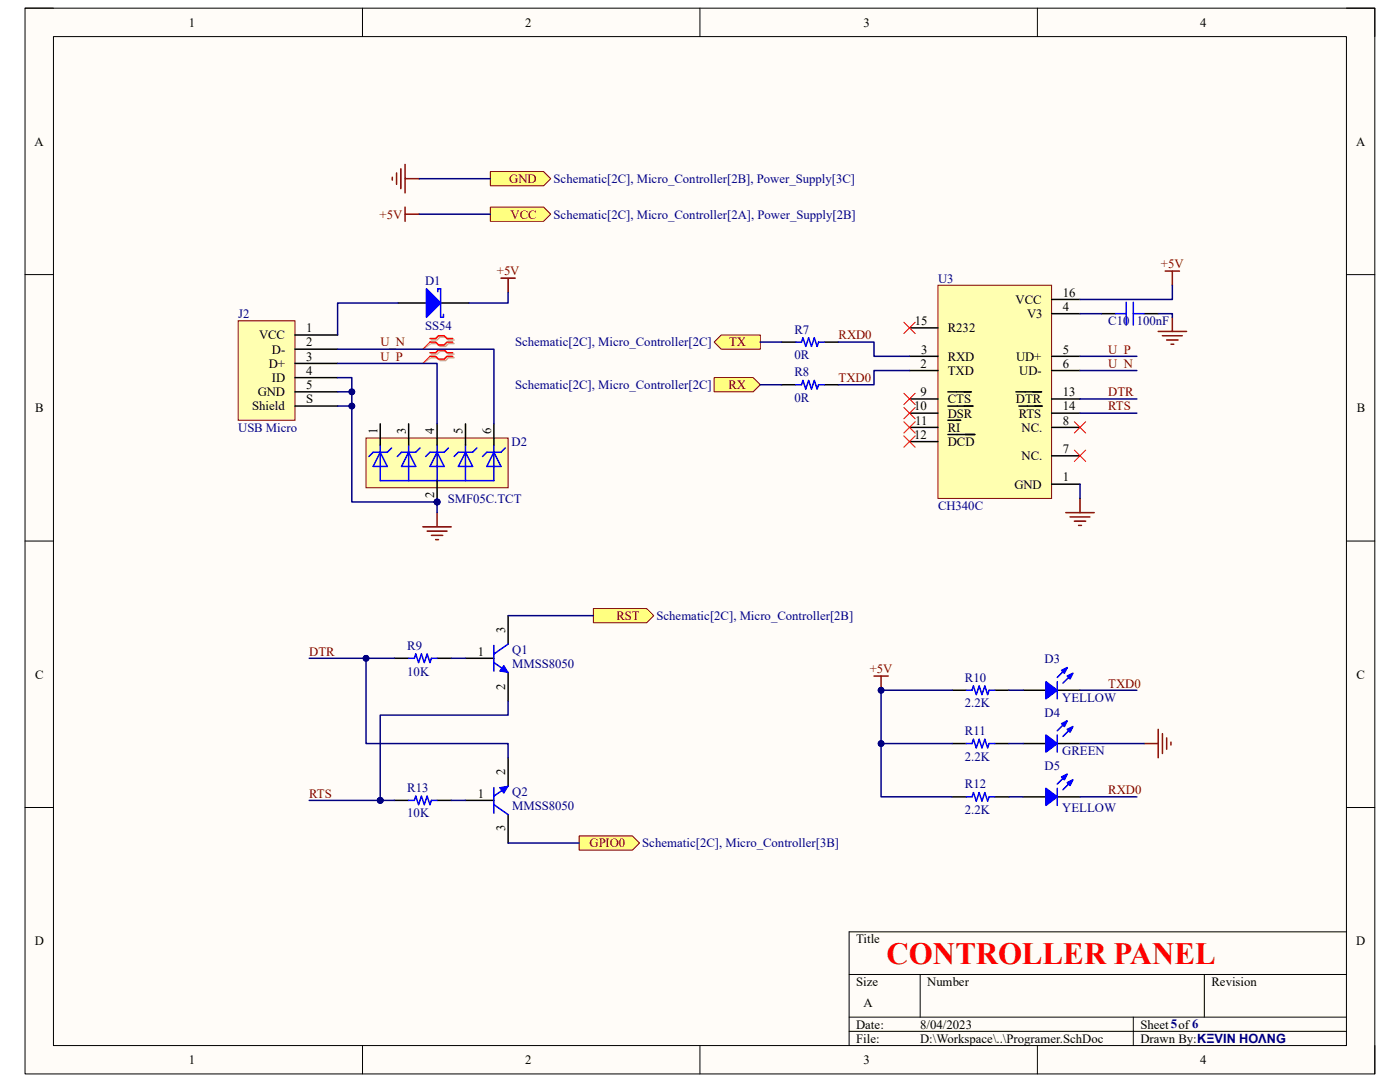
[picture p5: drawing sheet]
<svg xmlns="http://www.w3.org/2000/svg" width="279mm" height="216mm" viewBox="0 0 279 216" stroke-linecap="round" stroke-linejoin="round" font-family="sans-serif">
<path d="M5 1.6h269.4v212.7h-269.4z" fill-rule="evenodd" fill="#fffcf8"/>
<path d="M5 1.6h269.4v212.7h-269.4z" fill="none" stroke="#000" stroke-width=".2"/>
<path d="M10.7 7.3h258v201.3h-258z" fill-rule="evenodd" fill="#fffcf8"/>
<g fill="none" stroke="#000" stroke-width=".2">
<path d="M5 1.6h5.7M10.7 7.3h258v201.3h-258zM72.3 1.6v5.7M139.7 1.6v5.7M207 1.6v5.7M268.7 1.6h5.7v5.7M5 54.8h5.7M268.7 54.8h5.7M5 108h5.7M268.7 108h5.7M5 161.1h5.7M268.7 161.1h5.7"/>
<path d="M169.5 194.4h99.2M183.6 194.4v8.6M240.3 194.4v8.6M268.7 185.9h-99.2v22.7M72.3 208.6v5.7M139.7 208.6v5.7M169.5 203h99.2M169.5 205.8h99.2M207 208.6v5.7M226.2 203v5.6M274.4 208.6v5.7"/>
</g>
<circle cx="87.2" cy="100.2" r=".57" fill="#000080"/>
<circle cx="87.2" cy="100.2" r=".57" fill="none" stroke="#000080" stroke-width=".2"/>
<path d="M73.1 87.4h28.3v9.9h-28.3z" fill-rule="evenodd" fill="#ffffb0"/>
<path d="M73.1 87.4h28.3v9.9h-28.3z" fill="none" stroke="#800000" stroke-width=".2"/>
<g fill="none" stroke="#00f" stroke-width=".3">
<path d="M75.9 90.2l1.4 2.9h-2.8zM75.9 88.8v7.1h22.7v-7.1M78.2 89.4l-.9 .8h-2.8l-.9 .9M81.6 90.2l1.4 2.9h-2.9zM81.6 88.8v7.1M83.8 89.4l-.8 .8h-2.9l-.8 .9M87.2 90.2l1.4 2.9h-2.8zM87.2 88.8v7.1M89.5 89.4l-.9 .8h-2.8l-.8 .9M92.9 90.2l1.4 2.9h-2.8zM92.9 88.8v7.1M95.2 89.4l-.9 .8h-2.8l-.9 .9"/>
<path d="M98.6 90.2l1.4 2.9h-2.9zM100.8 89.4l-.8 .8h-2.9l-.8 .9"/>
</g>
<path d="M75.9 84.6v4.2M87.2 95.9v4.3" fill="none" stroke="#000" stroke-width=".3"/>
<circle cx="87.2" cy="100.2" r=".57" fill="#000080"/>
<circle cx="87.2" cy="100.2" r=".57" fill="none" stroke="#000080" stroke-width=".2"/>
<path d="M81.6 84.6v4.2M87.2 84.6v4.2M92.9 84.6v4.2M98.6 84.6v4.2" fill="none" stroke="#000" stroke-width=".3"/>
<path d="M187.2 56.9h22.7v42.6h-22.7z" fill-rule="evenodd" fill="#ffffb0"/>
<path d="M187.2 56.9h22.7v42.6h-22.7z" fill="none" stroke="#800000" stroke-width=".2"/>
<g fill="none" stroke="#000" stroke-width=".3">
<path d="M209.9 59.8h5.6M181.5 65.4h5.7M181.5 71.1h5.7M181.5 73.9h5.7M181.5 79.6h5.7M189.2 78.2h4.7M202.7 78.2h5.2M209.9 71.1h5.6M209.9 73.9h5.6M209.9 79.6h5.6M209.9 62.6h5.6M181.5 82.4h5.7"/>
<path d="M181.5 85.3h5.7M181.5 88.1h5.7M189.2 81h5M189.2 83.9h2.5M189.2 86.7h5.4M203.3 81h4.7M209.9 82.4h5.6M209.9 85.3h5.6M209.9 91h5.6M209.9 96.6h5.6M92.9 131.4h5.7M101.4 122.8v5.7"/>
<path d="M101.4 134.2v5.7"/>
</g>
<path d="M98.6 132.2l2.8 2M98.6 128.8v5.1M101.4 128.5l-2.8 2" fill="none" stroke="#00f" stroke-width=".3"/>
<path d="M100.6 132.8l.8 1.4-1.7-.3z" fill="#00f"/>
<path d="M100.6 132.8l.8 1.4-1.7-.3z" fill="none" stroke="#00f" stroke-width=".2"/>
<path d="M92.9 159.7h5.7M101.4 151.2v5.7M101.4 162.5v5.7" fill="none" stroke="#000" stroke-width=".3"/>
<path d="M98.6 157.2v5.1M101.4 156.9l-2.8 2M98.6 160.6l2.8 1.9" fill="none" stroke="#00f" stroke-width=".3"/>
<path d="M99.7 157.2l1.7-.3-.8 1.4z" fill="#00f"/>
<path d="M99.7 157.2l1.7-.3-.8 1.4z" fill="none" stroke="#00f" stroke-width=".2"/>
<g fill="none" stroke="#800000" stroke-width=".3">
<path d="M232.5 54.1h2.9M234 54.1v2.8M231.1 66.1h5.7M232 67h4M232.8 67.8h2.3M233.7 68.7h.6M234 63.3v2.8M215.5 99.5v2.8M84.4 105.1h5.7M85.2 106h4M86.1 106.8h2.3M86.9 107.7h.6"/>
<path d="M87.2 102.3v2.8M212.7 102.3h5.7M213.6 103.1h3.9M214.4 104h2.3M215.3 104.8h.5"/>
</g>
<g fill="none" stroke="#f00" stroke-width=".2">
<path d="M180.4 64.3l2.2 2.3M180.4 78.5l2.2 2.2M182.6 64.3l-2.2 2.3M182.6 78.5l-2.2 2.2M180.4 81.3l2.2 2.3M180.4 84.1l2.2 2.3M180.4 87l2.2 2.2M182.6 81.3l-2.2 2.3M182.6 84.1l-2.2 2.3M182.6 87l-2.2 2.2M214.4 89.8l2.3 2.3M214.4 84.1l2.3 2.3"/>
<path d="M216.7 89.8l-2.3 2.3M216.7 84.1l-2.3 2.3"/>
</g>
<path d="M204.2 137.7h4.5M211 137.7h4.5" fill="none" stroke="#000" stroke-width=".3"/>
<path d="M211 136v3.4" fill="none" stroke="#00f" stroke-width=".3"/>
<path d="M208.7 136l2.3 1.7-2.3 1.7z" fill="#00f"/>
<path d="M208.7 136l2.3 1.7-2.3 1.7zM212.4 133.8l-1.4 1.4" fill="none" stroke="#00f" stroke-width=".3"/>
<path d="M211.9 133.8l1.1-.6-.6 1.1z" fill="#00f"/>
<path d="M211.9 133.8l1.1-.6-.6 1.1zM213.8 134.6l-1.7 1.7" fill="none" stroke="#00f" stroke-width=".3"/>
<path d="M213 134.9l1.1-.6-.5 1.2z" fill="#00f"/>
<path d="M213 134.9l1.1-.6-.5 1.2zM211 157.3v3.4" fill="none" stroke="#00f" stroke-width=".3"/>
<path d="M204.2 159h4.5M211 159h4.5" fill="none" stroke="#000" stroke-width=".3"/>
<path d="M208.7 157.3l2.3 1.7-2.3 1.7z" fill="#00f"/>
<path d="M208.7 157.3l2.3 1.7-2.3 1.7zM212.4 155l-1.4 1.5" fill="none" stroke="#00f" stroke-width=".3"/>
<path d="M211.9 155l1.1-.5-.6 1.1z" fill="#00f"/>
<path d="M211.9 155l1.1-.5-.6 1.1zM213.8 155.9l-1.7 1.7" fill="none" stroke="#00f" stroke-width=".3"/>
<path d="M213 156.2l1.1-.6-.5 1.1z" fill="#00f"/>
<path d="M158.8 68.3h1.2l.2-.9 .6 1.7 .6-1.7 .5 1.7 .6-1.7 .6 1.7 .3-.8h1.1M158.8 76.8h1.2l.2-.9 .6 1.7 .6-1.7 .5 1.7 .6-1.7 .6 1.7 .3-.8h1.1M222.6 62.6h2.2M224.8 60.3v4.6M226.2 62.6h2.1M226.2 60.3v4.6M81.6 131.4h1.1l.3-.9 .5 1.7 .6-1.7 .6 1.7 .5-1.7 .6 1.7 .3-.8h1.1M192.8 137.7h1.2l.3-.8 .5 1.7 .6-1.7 .6 1.7 .5-1.7 .6 1.7 .3-.9h1.1M81.6 159.7h1.1l.3-.8 .5 1.7 .6-1.7 .6 1.7 .5-1.7 .6 1.7 .3-.9h1.1M192.8 159h1.2l.3-.8 .5 1.7 .6-1.7 .6 1.7 .5-1.7 .6 1.7 .3-.9h1.1M213 156.2l1.1-.6-.5 1.1z" fill="none" stroke="#00f" stroke-width=".3"/>
<g fill="none" stroke="#000" stroke-width=".3">
<path d="M156 68.3h2.8M156 76.8h2.8M164.5 68.3h2.8M164.5 76.8h2.8M219.8 62.6h2.8M228.3 62.6h2.8M78.7 131.4h2.9M87.2 131.4h2.9M190 137.7h2.8M198.5 137.7h2.9M78.7 159.7h2.9M87.2 159.7h2.9"/>
<path d="M190 159h2.8M198.5 159h2.9"/>
</g>
<path d="M174.4 134.9h2.9M175.8 134.9v2.8" fill="none" stroke="#800000" stroke-width=".3"/>
<circle cx="175.8" cy="137.7" r=".57" fill="#000080"/>
<circle cx="175.8" cy="137.7" r=".57" fill="none" stroke="#000080" stroke-width=".2"/>
<path d="M100 55.5h2.8M101.4 55.5v2.8" fill="none" stroke="#800000" stroke-width=".3"/>
<path d="M190 148.4h2.8M198.5 148.4h2.9M204.2 148.4h4.5M211 148.4h4.5" fill="none" stroke="#000" stroke-width=".3"/>
<path d="M192.8 148.4h1.2l.3-.9 .5 1.7 .6-1.7 .6 1.7 .5-1.7 .6 1.7 .3-.8h1.1M211 146.7v3.4" fill="none" stroke="#00f" stroke-width=".3"/>
<path d="M208.7 146.7l2.3 1.7-2.3 1.7z" fill="#00f"/>
<path d="M208.7 146.7l2.3 1.7-2.3 1.7zM212.4 144.4l-1.4 1.4" fill="none" stroke="#00f" stroke-width=".3"/>
<path d="M211.9 144.4l1.1-.6-.6 1.2z" fill="#00f"/>
<path d="M211.9 144.4l1.1-.6-.6 1.2zM213.8 145.2l-1.7 1.7" fill="none" stroke="#00f" stroke-width=".3"/>
<path d="M213 145.5l1.1-.5-.5 1.1z" fill="#00f"/>
<path d="M213 145.5l1.1-.5-.5 1.1z" fill="none" stroke="#00f" stroke-width=".3"/>
<path d="M228.3 148.4h2.8M231.1 145.5v5.7M232 146.4v4M232.8 147.2v2.3M233.7 148.1v.6" fill="none" stroke="#800000" stroke-width=".3"/>
<path d="M79.4 60.5h5.7M87.9 60.5h5.7" fill="none" stroke="#000" stroke-width=".3"/>
<path d="M85.1 57.6l2.8 2.9-2.8 2.8z" fill="#00f"/>
<path d="M85.1 57.6l2.8 2.9-2.8 2.8zM87.4 58.2v-.6h.5v5.7h.6v-.6" fill="none" stroke="#00f" stroke-width=".3"/>
<path d="M47.5 64h11.4v19.9h-11.4z" fill-rule="evenodd" fill="#ffffb0"/>
<path d="M47.5 64h11.4v19.9h-11.4z" fill="none" stroke="#800000" stroke-width=".2"/>
<path d="M58.9 66.8h8.5M58.9 69.7h8.5M58.9 72.5h8.5M58.9 75.4h8.5M58.9 78.2h8.5M58.9 81h8.5" fill="none" stroke="#000" stroke-width=".3"/>
<path d="M86.1 67.8h1.1l.6-.5h1.1l.6 .5h1.1M86.1 68.5h1.1l.6 .6h1.1l.6-.6h1.1M86.1 70.7h1.1l.6-.6h1.1l.6 .6h1.1M86.1 71.4h1.1l.6 .6h1.1l.6-.6h1.1" fill="none" stroke="#d0a19e" stroke-width=".3"/>
<path d="M86.1 68.5l-1.7 1.2M86.1 71.4l-1.7 1.1" fill="none" stroke="#d0a19e" stroke-width=".2"/>
<path d="M85.8 67.6h1.1l.6-.6h1.1l.6 .6h1.1M85.8 68.3h1.1l.6 .5h1.1l.6-.5h1.1M85.8 70.4h1.1l.6-.6h1.1l.6 .6h1.1M85.8 71.1h1.1l.6 .6h1.1l.6-.6h1.1" fill="none" stroke="#f00" stroke-width=".3"/>
<path d="M85.8 68.3l-1.4 1.4M85.8 71.1l-1.4 1.4" fill="none" stroke="#f00" stroke-width=".2"/>
<path d="M142.5 68.3l1.4-1.5h7.8v2.9h-7.8z" fill-rule="evenodd" fill="#ffff80"/>
<path d="M142.5 68.3l1.4-1.5h7.8v2.9h-7.8z" fill="none" stroke="#800000" stroke-width=".2"/>
<path d="M142.5 75.4h7.8l1.4 1.4-1.4 1.4h-7.8z" fill-rule="evenodd" fill="#ffff80"/>
<path d="M142.5 75.4h7.8l1.4 1.4-1.4 1.4h-7.8z" fill="none" stroke="#800000" stroke-width=".2"/>
<path d="M118.4 121.4h10.7l1.4 1.4-1.4 1.5h-10.7z" fill-rule="evenodd" fill="#ffff80"/>
<path d="M118.4 121.4h10.7l1.4 1.4-1.4 1.5h-10.7z" fill="none" stroke="#800000" stroke-width=".2"/>
<path d="M115.6 166.8h10.6l1.4 1.4-1.4 1.4h-10.6z" fill-rule="evenodd" fill="#ffff80"/>
<path d="M115.6 166.8h10.6l1.4 1.4-1.4 1.4h-10.6z" fill="none" stroke="#800000" stroke-width=".2"/>
<path d="M97.9 41.3h10.6l1.4 1.4-1.4 1.5h-10.6z" fill-rule="evenodd" fill="#ffff80"/>
<path d="M97.9 41.3h10.6l1.4 1.4-1.4 1.5h-10.6z" fill="none" stroke="#800000" stroke-width=".2"/>
<path d="M78.3 35.4v.5M79.1 34.5v2.3M80 33.7v3.9M80.8 32.8v5.7M80.8 35.7h2.9M80.8 41.3v2.9M80.8 42.7h2.9" fill="none" stroke="#800000" stroke-width=".3"/>
<path d="M97.9 34.2h10.6l1.4 1.5-1.4 1.4h-10.6z" fill-rule="evenodd" fill="#ffff80"/>
<path d="M97.9 34.2h10.6l1.4 1.5-1.4 1.4h-10.6z" fill="none" stroke="#800000" stroke-width=".2"/>
<g fill="none" stroke="#000080" stroke-width=".3">
<path d="M151.7 76.8h4.3M151.7 68.3h4.3M167.3 68.3h7.1v2.8h7.1M181.5 73.9h-7.1v2.9h-7.1M215.5 79.6h11.4M215.5 73.9h11.4M215.5 71.1h11.4M215.5 82.4h11.4M201.4 137.7h2.8M215.5 137.7h11.4M61.7 159.7h14.2M201.4 159h2.8"/>
<path d="M215.5 159h11.4"/>
</g>
<circle cx="75.9" cy="159.7" r=".57" fill="#000080"/>
<circle cx="75.9" cy="159.7" r=".57" fill="none" stroke="#000080" stroke-width=".2"/>
<path d="M73.1 131.4v17h28.3v2.8" fill="none" stroke="#000080" stroke-width=".3"/>
<circle cx="73" cy="131.4" r=".57" fill="#000080"/>
<circle cx="73" cy="131.4" r=".57" fill="none" stroke="#000080" stroke-width=".2"/>
<path d="M75.9 159.7h2.8" fill="none" stroke="#000080" stroke-width=".3"/>
<circle cx="75.9" cy="159.7" r=".57" fill="#000080"/>
<circle cx="75.9" cy="159.7" r=".57" fill="none" stroke="#000080" stroke-width=".2"/>
<path d="M101.4 139.9v2.8h-25.5v17" fill="none" stroke="#000080" stroke-width=".3"/>
<circle cx="75.9" cy="159.7" r=".57" fill="#000080"/>
<circle cx="75.9" cy="159.7" r=".57" fill="none" stroke="#000080" stroke-width=".2"/>
<path d="M87.2 100.2v2.1M90.1 131.4h2.8M101.4 122.8h17M90.1 159.7h2.8M101.4 168.2h14.2" fill="none" stroke="#000080" stroke-width=".3"/>
<circle cx="87.2" cy="100.2" r=".57" fill="#000080"/>
<circle cx="87.2" cy="100.2" r=".57" fill="none" stroke="#000080" stroke-width=".2"/>
<path d="M234 56.9v2.9h-18.5M215.5 62.6h4.3M231.1 62.6h2.9v.7M215.5 96.6v2.9M175.8 148.4h14.2M201.4 148.4h2.8" fill="none" stroke="#000080" stroke-width=".3"/>
<circle cx="175.8" cy="148.4" r=".57" fill="#000080"/>
<circle cx="175.8" cy="148.4" r=".57" fill="none" stroke="#000080" stroke-width=".2"/>
<path d="M101.4 58.3v2.2h-7.8M67.4 78.2h2.8M79.4 60.5h-12v6.3M215.5 148.4h12.8" fill="none" stroke="#000080" stroke-width=".3"/>
<circle cx="70.2" cy="78.2" r=".57" fill="#000080"/>
<circle cx="70.2" cy="78.2" r=".57" fill="none" stroke="#000080" stroke-width=".2"/>
<path d="M67.4 81h2.8" fill="none" stroke="#000080" stroke-width=".3"/>
<circle cx="70.2" cy="81" r=".57" fill="#000080"/>
<circle cx="70.2" cy="81" r=".57" fill="none" stroke="#000080" stroke-width=".2"/>
<path d="M83.7 35.7h14.2M83.7 42.7h14.2M61.7 131.4h17" fill="none" stroke="#000080" stroke-width=".3"/>
<circle cx="73" cy="131.4" r=".57" fill="#000080"/>
<circle cx="73" cy="131.4" r=".57" fill="none" stroke="#000080" stroke-width=".2"/>
<path d="M67.4 75.4h2.8v24.8h17" fill="none" stroke="#000080" stroke-width=".3"/>
<circle cx="70.2" cy="78.2" r=".57" fill="#000080"/>
<circle cx="70.2" cy="78.2" r=".57" fill="none" stroke="#000080" stroke-width=".2"/>
<circle cx="70.2" cy="81" r=".57" fill="#000080"/>
<circle cx="70.2" cy="81" r=".57" fill="none" stroke="#000080" stroke-width=".2"/>
<circle cx="87.2" cy="100.2" r=".57" fill="#000080"/>
<circle cx="87.2" cy="100.2" r=".57" fill="none" stroke="#000080" stroke-width=".2"/>
<path d="M190 137.7h-14.2v21.3h14.2" fill="none" stroke="#000080" stroke-width=".3"/>
<circle cx="175.8" cy="137.7" r=".57" fill="#000080"/>
<circle cx="175.8" cy="137.7" r=".57" fill="none" stroke="#000080" stroke-width=".2"/>
<circle cx="175.8" cy="148.4" r=".57" fill="#000080"/>
<circle cx="175.8" cy="148.4" r=".57" fill="none" stroke="#000080" stroke-width=".2"/>
<path d="M67.4 72.5h19.8v12.1M67.4 69.7h31.2v14.9" fill="none" stroke="#000080" stroke-width=".3"/>
<text font-size="6.1" fill="#f00" x="177" y="192.3">CONTROLLER PANEL</text>
<g font-size="2.5">
<text x="37.7" y="5.3">1</text>
<text x="104.8" y="5.3">2</text>
<text x="172.3" y="5.3">3</text>
<text x="239.5" y="5.3">4</text>
<text x="6.9" y="29.1">A</text>
<text x="270.6" y="29.1">A</text>
<text x="212.1" y="59.2">16</text>
<text x="182.5" y="64.9">15</text>
<text x="202.7" y="60.6">VCC</text>
<text x="205" y="63.5">V3</text>
<text x="212.1" y="62.1">4</text>
<text x="51.7" y="67.7">VCC</text>
<text x="54.3" y="70.6">D-</text>
<text x="61.1" y="66.3">1</text>
<text x="61.1" y="69.1">2</text>
<text x="61.1" y="72">3</text>
<text x="183.9" y="70.6">3</text>
<text x="189.1" y="66.3">R232</text>
<text x="189.1" y="72">RXD</text>
<text x="202.8" y="72">UD+</text>
<text x="212.1" y="70.6">5</text>
<text x="53.6" y="73.4">D+</text>
<text x="54.3" y="76.2">ID</text>
<text x="61.1" y="74.8">4</text>
<text x="61.1" y="77.6">5</text>
<text x="183.7" y="73.4">2</text>
<text x="189.1" y="74.8">TXD</text>
<text x="203.4" y="74.8">UD-</text>
<text x="212.1" y="73.4">6</text>
<text x="7" y="82.3">B</text>
<text x="50.3" y="81.9">Shield</text>
<text x="51.4" y="79">GND</text>
<text x="61.1" y="80.5">S</text>
<text x="182.5" y="81.9">10</text>
<text x="183.7" y="79">9</text>
<text x="189.1" y="80.5">CTS</text>
<text x="189.1" y="83.3">DSR</text>
<text x="202.7" y="80.5">DTR</text>
<text x="203.3" y="83.3">RTS</text>
<text x="212.1" y="79">13</text>
<text x="212.1" y="81.9">14</text>
<text x="270.8" y="82.3">B</text>
<text x="75.3" y="86.5" transform="rotate(-90 75.3 86.5)">1</text>
<text x="81" y="86.5" transform="rotate(-90 81 86.5)">3</text>
<text x="86.7" y="86.5" transform="rotate(-90 86.7 86.5)">4</text>
<text x="92.3" y="86.5" transform="rotate(-90 92.3 86.5)">5</text>
<text x="98" y="86.5" transform="rotate(-90 98 86.5)">6</text>
<text x="182.5" y="87.5">12</text>
<text x="182.7" y="84.7">11</text>
<text x="189.1" y="86.1">RI</text>
<text x="189.1" y="89">DCD</text>
<text x="203.9" y="86.1">NC.</text>
<text x="212.1" y="84.7">8</text>
<text x="203.9" y="91.8">NC.</text>
<text x="212.1" y="90.4">7</text>
<text x="86.7" y="99.4" transform="rotate(-90 86.7 99.4)">2</text>
<text x="202.4" y="97.5">GND</text>
<text x="212.1" y="96.1">1</text>
<text x="95.3" y="130.8">1</text>
<text x="100.8" y="126.2" transform="rotate(-90 100.8 126.2)">3</text>
<text x="7" y="135.4">C</text>
<text x="100.8" y="137.6" transform="rotate(-90 100.8 137.6)">2</text>
<text x="270.7" y="135.4">C</text>
<text x="100.8" y="154.6" transform="rotate(-90 100.8 154.6)">2</text>
<text x="95.3" y="159.2">1</text>
<text x="100.8" y="165.9" transform="rotate(-90 100.8 165.9)">3</text>
<text x="6.9" y="188.6">D</text>
<text x="170.9" y="188.2">Title</text>
<text x="270.7" y="188.6">D</text>
<text x="170.9" y="196.7">Size</text>
<text x="185" y="196.7">Number</text>
<text x="241.8" y="196.7">Revision</text>
<text x="172.3" y="201">A</text>
<text x="170.9" y="205.2">Date:</text>
<text x="170.9" y="208.1">File:</text>
<text x="183.6" y="205.2">8/04/2023</text>
<text x="183.7" y="208.1">D:\Workspace\..\Programer.SchDoc</text>
<text x="227.6" y="205.2">Sheet5of6</text>
<text x="227.6" y="208.1">Drawn By:KΞVIN HOΛNG</text>
<text x="37.7" y="212.3">1</text>
<text x="104.8" y="212.3">2</text>
<text x="172.3" y="212.3">3</text>
<text x="239.5" y="212.3">4</text>
</g>
<g font-size="2.5" fill="#800000">
<text x="101.6" y="36.5">GND</text>
<text x="75.7" y="43.6">+5V</text>
<text x="101.9" y="43.6">VCC</text>
<text x="231.7" y="53.6">+5V</text>
<text x="99.1" y="54.9">+5V</text>
<text x="75.9" y="69.1">U_N</text>
<text x="75.9" y="72">U_P</text>
<text x="145.5" y="69.1">TX</text>
<text x="167.3" y="67.7">RXD0</text>
<text x="221.2" y="70.6">U_P</text>
<text x="145.4" y="77.6">RX</text>
<text x="167.3" y="76.2">TXD0</text>
<text x="221.2" y="73.4">U_N</text>
<text x="221.2" y="79">DTR</text>
<text x="221.2" y="81.9">RTS</text>
<text x="123" y="123.7">RST</text>
<text x="61.7" y="130.8">DTR</text>
<text x="173.6" y="134.4">+5V</text>
<text x="221.2" y="137.2">TXD0</text>
<text x="61.7" y="159.2">RTS</text>
<text x="221.2" y="158.5">RXD0</text>
<text x="117.6" y="169.1">GPIO0</text>
</g>
<g font-size="2.5" fill="#000080">
<text x="110.5" y="36.5">Schematic[2C], Micro_Controller[2B], Power_Supply[3C]</text>
<text x="110.5" y="43.6">Schematic[2C], Micro_Controller[2A], Power_Supply[2B]</text>
<text x="84.8" y="56.8">D1</text>
<text x="187.2" y="56.4">U3</text>
<text x="47.5" y="63.5">J2</text>
<text x="84.8" y="65.9">SS54</text>
<text x="221.2" y="64.9">C10 100nF</text>
<text x="102.8" y="69.1">Schematic[2C], Micro_Controller[2C]</text>
<text x="158.5" y="66.6">R7</text>
<text x="158.5" y="71.7">0R</text>
<text x="102.8" y="77.6">Schematic[2C], Micro_Controller[2C]</text>
<text x="158.5" y="75.1">R8</text>
<text x="158.5" y="80.2">0R</text>
<text x="47.5" y="86.1">USB Micro</text>
<text x="102.1" y="89">D2</text>
<text x="89.4" y="100.3">SMF05C.TCT</text>
<text x="187.2" y="101.7">CH340C</text>
<text x="131" y="123.7">Schematic[2C], Micro_Controller[2B]</text>
<text x="81.3" y="129.7">R9</text>
<text x="102.2" y="130.5">Q1</text>
<text x="81.3" y="134.8">10K</text>
<text x="102.2" y="133.3">MMSS8050</text>
<text x="192.6" y="136.1">R10</text>
<text x="208.4" y="132.4">D3</text>
<text x="192.6" y="141.1">2.2K</text>
<text x="208.4" y="143">D4</text>
<text x="212" y="140">YELLOW</text>
<text x="192.6" y="146.7">R11</text>
<text x="192.6" y="151.8">2.2K</text>
<text x="208.4" y="153.6">D5</text>
<text x="212" y="150.7">GREEN</text>
<text x="81.3" y="158">R13</text>
<text x="102.2" y="158.9">Q2</text>
<text x="102.2" y="161.7">MMSS8050</text>
<text x="192.6" y="157.3">R12</text>
<text x="81.3" y="163.1">10K</text>
<text x="192.6" y="162.4">2.2K</text>
<text x="212" y="162">YELLOW</text>
<text x="128.2" y="169.1">Schematic[2C], Micro_Controller[3B]</text>
</g>
</svg>
